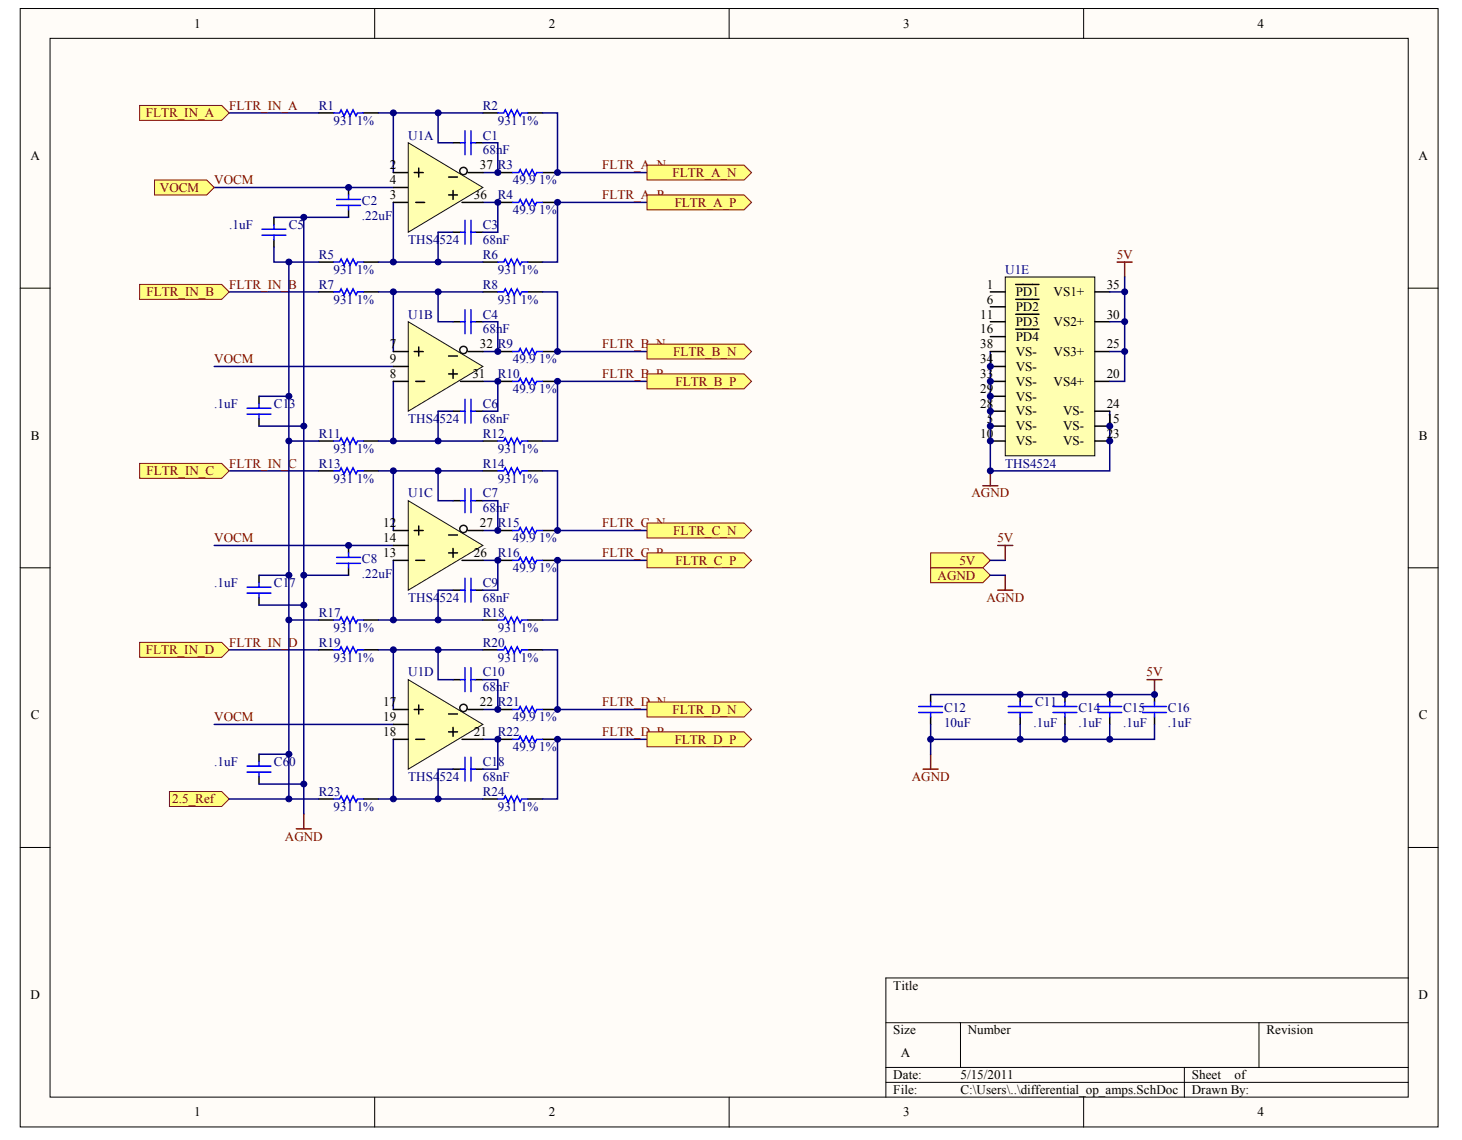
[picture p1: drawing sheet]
<svg xmlns="http://www.w3.org/2000/svg" width="258mm" height="201mm" viewBox="0 0 258 201" stroke-linecap="round" stroke-linejoin="round" font-family="sans-serif">
<g fill="#fffcf8" stroke="#000" stroke-width=".18">
<path d="M3.6 1.5h250.1v197.3h-250.1z"/>
<path d="M8.8 6.8h239.6v186.7h-239.6z"/>
</g>
<g fill="none" stroke="#000" stroke-width=".18">
<path d="M66.1 1.5v5.3M128.6 1.5v5.3M191.1 1.5v5.3M3.6 50.8h5.2M248.4 50.8h5.3M3.6 100.2h5.2M248.4 100.2h5.3M3.6 149.5h5.2M248.4 149.5h5.3M248.4 172.5h-92.1v21M66.1 193.5v5.3M128.6 193.5v5.3"/>
<path d="M156.3 180.4h92.1M156.3 188.3h92.1M156.3 190.9h92.1M169.4 180.4v7.9M191.1 193.5v5.3M208.9 188.3v5.2M222.1 180.4v7.9"/>
</g>
<g fill="none" stroke="#000" stroke-width=".26">
<path d="M56.2 19.9h2.6M64.1 19.9h2.6M85.2 19.9h2.6M93.1 19.9h2.6M61.5 33.1v1.3M61.5 37v1.3M79.9 25.2h1.3M83.9 25.2h1.3M87.8 30.4h2.6M87.8 35.7h2.6M95.7 30.4h2.6M95.7 35.7h2.6"/>
<path d="M56.2 46.2h2.6M56.2 51.5h2.6M64.1 46.2h2.6M64.1 51.5h2.6M79.9 41h1.3M79.9 56.7h1.3M83.9 41h1.3M83.9 56.7h1.3M85.2 46.2h2.6M85.2 51.5h2.6M93.1 46.2h2.6M93.1 51.5h2.6"/>
<path d="M56.2 77.8h2.6M64.1 77.8h2.6M79.9 72.5h1.3M83.9 72.5h1.3M85.2 77.8h2.6M87.8 62h2.6M87.8 67.3h2.6M93.1 77.8h2.6M95.7 62h2.6M95.7 67.3h2.6M56.2 83.1h2.6M61.5 96.2v1.3"/>
<path d="M64.1 83.1h2.6M79.9 88.3h1.3M83.9 88.3h1.3M85.2 83.1h2.6M87.8 93.6h2.6M87.8 98.8h2.6M93.1 83.1h2.6M95.7 93.6h2.6M95.7 98.8h2.6M56.2 109.4h2.6M56.2 114.6h2.6M61.5 100.2v1.3"/>
<path d="M64.1 109.4h2.6M64.1 114.6h2.6M79.9 104.1h1.3M79.9 119.9h1.3M83.9 104.1h1.3M83.9 119.9h1.3M85.2 109.4h2.6M85.2 114.6h2.6M93.1 109.4h2.6M93.1 114.6h2.6M79.9 135.7h1.3M83.9 135.7h1.3"/>
<path d="M87.8 125.1h2.6M87.8 130.4h2.6M95.7 125.1h2.6M95.7 130.4h2.6M164.2 122.5v1.3M164.2 126.5v1.3M179.9 122.5v1.3M179.9 126.5v1.3M187.8 122.5v1.3M187.8 126.5v1.3M195.7 122.5v1.3M195.7 126.5v1.3"/>
<path d="M203.6 122.5v1.3M203.6 126.5v1.3M56.2 140.9h2.6M64.1 140.9h2.6M85.2 140.9h2.6M93.1 140.9h2.6"/>
</g>
<g fill="none" stroke="#00f" stroke-width=".26">
<path d="M58.8 19.9h1.1l.3-.5 .5 1 .5-1 .5 1 .6-1 .5 1 .3-.5h1M87.8 19.9h1.1l.2-.5 .6 1 .5-1 .5 1 .5-1 .6 1 .2-.5h1.1M59.4 36.2h4.2M59.4 35.2h4.2M61.5 34.4v.8M61.5 36.2v.8M81.2 25.2h.8M82 23.1v4.2M82 38.9v4.2M83.1 23.1v4.2M83.1 38.9v4.2M83.1 25.2h.8"/>
<path d="M90.4 30.4h1.1l.3-.5 .5 1.1 .5-1.1 .5 1.1 .6-1.1 .5 1.1 .3-.6h1M90.4 35.7h1.1l.3-.5 .5 1 .5-1 .5 1 .6-1 .5 1 .3-.5h1M58.8 46.2h1.1l.3-.5 .5 1.1 .5-1.1 .5 1.1 .6-1.1 .5 1.1 .3-.6h1M58.8 51.5h1.1l.3-.5 .5 1 .5-1 .5 1 .6-1 .5 1 .3-.5h1M81.2 41h.8M81.2 56.7h.8M82 54.6v4.3M83.1 54.6v4.3M83.1 41h.8M83.1 56.7h.8M87.8 46.2h1.1l.2-.5 .6 1.1 .5-1.1 .5 1.1 .5-1.1 .6 1.1 .2-.6h1.1M87.8 51.5h1.1l.2-.5 .6 1 .5-1 .5 1 .5-1 .6 1 .2-.5h1.1"/>
<path d="M58.8 77.8h1.1l.3-.5 .5 1 .5-1 .5 1 .6-1 .5 1 .3-.5h1M81.2 72.5h.8M82 70.4v4.2M83.1 70.4v4.2M83.1 72.5h.8M87.8 77.8h1.1l.2-.5 .6 1 .5-1 .5 1 .5-1 .6 1 .2-.5h1.1M90.4 62h1.1l.3-.5 .5 1 .5-1 .5 1 .6-1 .5 1 .3-.5h1M90.4 67.3h1.1l.3-.6 .5 1.1 .5-1.1 .5 1.1 .6-1.1 .5 1.1 .3-.5h1M58.8 83.1h1.1l.3-.6 .5 1.1 .5-1.1 .5 1.1 .6-1.1 .5 1.1 .3-.5h1M59.4 99.4h4.2M59.4 98.3h4.2M61.5 97.5v.8"/>
<path d="M61.5 99.4v.8M81.2 88.3h.8M82 86.2v4.2M83.1 86.2v4.2M83.1 88.3h.8M87.8 83.1h1.1l.2-.6 .6 1.1 .5-1.1 .5 1.1 .5-1.1 .6 1.1 .2-.5h1.1M90.4 93.6h1.1l.3-.5 .5 1 .5-1 .5 1 .6-1 .5 1 .3-.5h1M90.4 98.8h1.1l.3-.5 .5 1.1 .5-1.1 .5 1.1 .6-1.1 .5 1.1 .3-.6h1M58.8 109.4h1.1l.3-.6 .5 1.1 .5-1.1 .5 1.1 .6-1.1 .5 1.1 .3-.5h1M58.8 114.6h1.1l.3-.5 .5 1.1 .5-1.1 .5 1.1 .6-1.1 .5 1.1 .3-.6h1M81.2 104.1h.8M81.2 119.9h.8"/>
<path d="M82 102v4.2M82 117.8v4.2M83.1 102v4.2M83.1 117.8v4.2M83.1 104.1h.8M83.1 119.9h.8M87.8 109.4h1.1l.2-.6 .6 1.1 .5-1.1 .5 1.1 .5-1.1 .6 1.1 .2-.5h1.1M87.8 114.6h1.1l.2-.5 .6 1.1 .5-1.1 .5 1.1 .5-1.1 .6 1.1 .2-.6h1.1M81.2 135.7h.8M82 133.6v4.2M83.1 133.6v4.2M83.1 135.7h.8"/>
<path d="M90.4 125.1h1.1l.3-.5 .5 1.1 .5-1.1 .5 1.1 .6-1.1 .5 1.1 .3-.6h1M90.4 130.4h1.1l.3-.5 .5 1 .5-1 .5 1 .6-1 .5 1 .3-.5h1M162 124.6h4.3M162 125.7h4.3M164.2 123.8v.8M164.2 125.7v.8M177.8 124.6h4.3M177.8 125.7h4.3M179.9 123.8v.8M179.9 125.7v.8M185.7 124.6h4.3M185.7 125.7h4.3"/>
<path d="M187.8 123.8v.8M187.8 125.7v.8M193.6 124.6h4.3M193.6 125.7h4.3M195.7 123.8v.8M195.7 125.7v.8M201.5 124.6h4.2M201.5 125.7h4.2M203.6 123.8v.8M203.6 125.7v.8M58.8 140.9h1.1l.3-.5 .5 1.1 .5-1.1 .5 1.1 .6-1.1 .5 1.1 .3-.6h1M87.8 140.9h1.1l.2-.5 .6 1.1 .5-1.1 .5 1.1 .5-1.1 .6 1.1 .2-.6h1.1"/>
</g>
<path d="M173.4 85.7h2.6M174.7 83.1v2.6M202.3 119.9h2.7M203.6 119.9v2.6M162.8 135.7h2.7M164.2 133v2.7M52.3 146.2h2.6M53.6 143.6v2.6" fill="none" stroke="#800000" stroke-width=".26"/>
<g fill="none" stroke="#000080" stroke-width=".26">
<path d="M40.4 19.9h15.8M66.7 19.9h18.5M69.4 19.9v10.5M77.3 19.9v5.3h2.6M95.7 19.9h2.6v10.5h15.8M61.5 38.3h-7.9v105.3M69.4 35.7v10.5M85.2 25.2h2.6v5.2h-2.6M85.2 35.7h2.6v5.3h-2.6M114.1 35.7h-15.8v10.5h-2.6M40.4 51.5h15.8M66.7 51.5h18.5"/>
<path d="M69.4 51.5v10.5M77.3 51.5v5.2h2.6M77.3 46.2h7.9M79.9 41h-2.6v5.2h-10.6M85.2 56.7h2.6v5.3h-2.6M95.7 51.5h2.6v10.5h15.8M66.7 77.8h18.5M69.4 67.3v10.5M79.9 72.5h-2.6v5.3M85.2 67.3h2.6v5.2h-2.6M114.1 67.3h-15.8v10.5h-2.6M174.7 62v21.1h21v-10.6"/>
<path d="M40.4 83.1h15.8M66.7 83.1h18.5M69.4 83.1v10.5M69.4 98.8v10.6M77.3 83.1v5.2h2.6M85.2 88.3h2.6v5.3h-2.6M85.2 98.8h2.6v5.3h-2.6M95.7 83.1h2.6v10.5h15.8M114.1 98.8h-15.8v10.6h-2.6M40.4 114.6h15.8M53.6 101.5h7.9M66.7 109.4h10.6"/>
<path d="M66.7 114.6h18.5M69.4 114.6v10.5M77.3 114.6v5.3h2.6M79.9 104.1h-2.6v5.3h7.9M85.2 119.9h2.6v5.2h-2.6M95.7 114.6h2.6v10.5h15.8M69.4 130.4v10.5M79.9 135.7h-2.6v5.2M85.2 130.4h2.6v5.3h-2.6M114.1 130.4h-15.8v10.5h-2.6M164.2 127.8v5.2M164.2 122.5h39.4"/>
<path d="M179.9 127.8v2.6M187.8 127.8v2.6M195.7 127.8v2.6M203.6 127.8v2.6h-39.4M66.7 140.9h18.5"/>
</g>
<g fill="#ffff80" stroke="#800000" stroke-width=".18">
<path d="M114.1 29.1h17.1l1.4 1.3-1.4 1.4h-17.1z" fill-rule="evenodd"/>
<path d="M114.1 60.7h17.1l1.4 1.3-1.4 1.3h-17.1z" fill-rule="evenodd"/>
<path d="M114.1 92.3h17.1l1.4 1.3-1.4 1.3h-17.1z" fill-rule="evenodd"/>
<path d="M114.1 123.8h17.1l1.4 1.3-1.4 1.4h-17.1z" fill-rule="evenodd"/>
<path d="M114.1 34.4h17.1l1.4 1.3-1.4 1.3h-17.1z" fill-rule="evenodd"/>
<path d="M114.1 66h17.1l1.4 1.3-1.4 1.3h-17.1z" fill-rule="evenodd"/>
<path d="M114.1 97.5h17.1l1.4 1.3-1.4 1.4h-17.1z" fill-rule="evenodd"/>
<path d="M114.1 129.1h17.1l1.4 1.3-1.4 1.3h-17.1z" fill-rule="evenodd"/>
<path d="M24.6 18.6h14.5l1.3 1.3-1.3 1.3h-14.5z" fill-rule="evenodd"/>
<path d="M24.6 50.2h14.5l1.3 1.3-1.3 1.3h-14.5z" fill-rule="evenodd"/>
<path d="M24.6 81.7h14.5l1.3 1.4-1.3 1.3h-14.5z" fill-rule="evenodd"/>
<path d="M24.6 113.3h14.5l1.3 1.3-1.3 1.3h-14.5z" fill-rule="evenodd"/>
<path d="M164.2 97.5h9.2l1.3 1.3-1.3 1.4h-9.2z" fill-rule="evenodd"/>
<path d="M164.2 100.2h9.2l1.3 1.3-1.3 1.3h-9.2z" fill-rule="evenodd"/>
</g>
<path d="M176 96.2h2.6M177.3 96.2v2.6M176 104.1h2.6M177.3 101.5v2.6" fill="none" stroke="#800000" stroke-width=".26"/>
<path d="M37.8 33.1h31.6M37.8 64.6h31.6M37.8 96.2h31.6M174.7 98.8h2.6M174.7 101.5h2.6M37.8 127.8h31.6" fill="none" stroke="#000080" stroke-width=".26"/>
<path d="M27.3 31.8h9.2l1.3 1.3-1.3 1.3h-9.2z" fill-rule="evenodd" fill="#ffff80" stroke="#800000" stroke-width=".18"/>
<path d="M69.4 30.4h2.6M69.4 35.7h2.6M69.4 33.1h2.6M81.5 35.7h3.7M82.5 30.4h2.7" fill="none" stroke="#000" stroke-width=".26"/>
<path d="M72 25.2l13.2 7.9-13.2 7.9z" fill="#ffffb0" stroke="#110f0a" stroke-width=".18"/>
<path d="M82.4 30.3a.66 .66 0 0 0-.8-.8 .66 .66 0 0 0-.3 1.1 .66 .66 0 0 0 1.1-.2" fill="none" stroke="#110f0a" stroke-width=".26"/>
<path d="M73.1 30.4h1.5M73.3 35.7h1.6M73.9 29.7v1.5M79.1 31.2h1.6M79.1 34.4h1.6M79.9 33.6v1.6" fill="none" stroke="#000" stroke-width=".26"/>
<path d="M72 56.7l13.2 7.9-13.2 7.9z" fill="#ffffb0" stroke="#110f0a" stroke-width=".18"/>
<path d="M69.4 62h2.6M69.4 67.3h2.6M69.4 64.6h2.6M73.1 62h1.5M73.3 67.3h1.6M73.9 61.2v1.6M79.1 62.8h1.6M79.1 66h1.6M79.9 65.2v1.5M81.2 67.3h4M82.5 62h2.7" fill="none" stroke="#000" stroke-width=".26"/>
<path d="M82.4 61.8a.66 .66 0 0 0-.8-.7 .66 .66 0 0 0-.3 1.1 .66 .66 0 0 0 1.1-.2" fill="none" stroke="#110f0a" stroke-width=".26"/>
<path d="M72 88.3l13.2 7.9-13.2 7.9z" fill="#ffffb0" stroke="#110f0a" stroke-width=".18"/>
<path d="M82.4 93.4a.66 .66 0 0 0-.8-.7 .66 .66 0 0 0-.3 1 .66 .66 0 0 0 1.1-.2" fill="none" stroke="#110f0a" stroke-width=".26"/>
<path d="M69.4 93.6h2.6M69.4 98.8h2.6M69.4 96.2h2.6M73.1 93.6h1.5M73.3 98.8h1.6M73.9 92.8v1.6M79.1 94.4h1.6M79.1 97.5h1.6M79.9 96.7v1.6M81.5 98.8h3.7M82.5 93.6h2.7" fill="none" stroke="#000" stroke-width=".26"/>
<path d="M72 119.9l13.2 7.9-13.2 7.9z" fill="#ffffb0" stroke="#110f0a" stroke-width=".18"/>
<path d="M82.4 125a.66 .66 0 0 0-.8-.8 .66 .66 0 0 0-.3 1.1 .66 .66 0 0 0 1.1-.2" fill="none" stroke="#110f0a" stroke-width=".26"/>
<path d="M69.4 125.1h2.6M69.4 130.4h2.6M69.4 127.8h2.6M73.1 125.1h1.5M73.3 130.4h1.6M73.9 124.4v1.5M79.1 125.9h1.6M79.1 129.1h1.6M79.9 128.3v1.6M81.5 130.4h3.7M82.5 125.1h2.7" fill="none" stroke="#000" stroke-width=".26"/>
<path d="M177.3 48.9h15.8v31.5h-15.8z" fill="#ffffb0" stroke="#000" stroke-width=".18"/>
<g fill="none" stroke="#000" stroke-width=".26">
<path d="M174.7 51.5h2.6M174.7 54.1h2.6M174.7 56.7h2.6M174.7 59.4h2.6M179.2 50.2h4.1M179.2 52.8h4.1M179.2 55.4h4.1M179.2 58.1h4.1M193.1 51.5h2.6M193.1 56.7h2.6M174.7 72.5h2.6M174.7 69.9h2.6"/>
<path d="M174.7 67.3h2.6M174.7 64.6h2.6M174.7 62h2.6M174.7 75.2h2.6M174.7 77.8h2.6M193.1 72.5h2.6M193.1 67.3h2.6M193.1 62h2.6M193.1 75.2h2.6M193.1 77.8h2.6"/>
</g>
<path d="M197.1 46.2h2.6M198.4 46.2v2.7" fill="none" stroke="#800000" stroke-width=".26"/>
<path d="M195.7 56.7h2.7M198.4 48.9v2.6h-2.7M198.4 51.5v15.8h-2.7M195.7 62h2.7" fill="none" stroke="#000080" stroke-width=".26"/>
<path d="M29.9 139.6h9.2l1.3 1.3-1.3 1.3h-9.2z" fill-rule="evenodd" fill="#ffff80" stroke="#800000" stroke-width=".18"/>
<path d="M48.3 38.3h5.3M48.3 43.6v2.6h2.7M56.2 46.2h-5.2v31.6M45.7 75.2h7.9M45.7 69.9h5.3M56.2 77.8h-5.2v31.6M45.7 101.5h5.3M45.7 106.7h7.9M56.2 109.4h-5.2v31.5M45.7 138.3h7.9M45.7 133h5.3M40.4 140.9h15.8" fill="none" stroke="#000080" stroke-width=".26"/>
<path d="M48.3 38.3v1.3M48.3 42.3v1.3M45.7 69.9v1.3M45.7 73.8v1.4M45.7 101.5v1.3M45.7 105.4v1.3M45.7 133v1.4M45.7 137v1.3" fill="none" stroke="#000" stroke-width=".26"/>
<g fill="none" stroke="#00f" stroke-width=".26">
<path d="M48.3 39.6v.8M46.2 40.4h4.2M46.2 41.5h4.2M48.3 41.5v.8M43.6 72h4.2M43.6 73.1h4.2M45.7 71.2v.8M45.7 73.1v.7M43.6 103.6h4.2M43.6 104.6h4.2M45.7 102.8v.8M45.7 104.6v.8"/>
<path d="M43.6 135.1h4.2M43.6 136.2h4.2M45.7 134.4v.7M45.7 136.2v.8"/>
</g>
<g fill="#000080" stroke="#000080" stroke-width=".18">
<circle cx="51" cy="140.9" r=".52"/>
<circle cx="51" cy="133" r=".52"/>
<circle cx="51" cy="109.4" r=".52"/>
<circle cx="51" cy="101.5" r=".52"/>
<circle cx="51" cy="77.8" r=".52"/>
<circle cx="51" cy="69.9" r=".52"/>
<circle cx="51" cy="46.2" r=".52"/>
<circle cx="53.6" cy="138.3" r=".52"/>
<circle cx="53.6" cy="106.7" r=".52"/>
<circle cx="53.6" cy="101.5" r=".52"/>
<circle cx="53.6" cy="75.2" r=".52"/>
<circle cx="53.6" cy="38.3" r=".52"/>
<circle cx="61.5" cy="96.2" r=".52"/>
<circle cx="61.5" cy="33.1" r=".52"/>
<circle cx="69.4" cy="140.9" r=".52"/>
<circle cx="69.4" cy="114.6" r=".52"/>
<circle cx="69.4" cy="109.4" r=".52"/>
<circle cx="69.4" cy="83" r=".52"/>
<circle cx="69.4" cy="77.8" r=".52"/>
<circle cx="69.4" cy="51.5" r=".52"/>
<circle cx="69.4" cy="46.2" r=".52"/>
<circle cx="69.4" cy="19.9" r=".52"/>
<circle cx="77.3" cy="140.9" r=".52"/>
<circle cx="77.3" cy="114.6" r=".52"/>
<circle cx="77.3" cy="109.4" r=".52"/>
<circle cx="77.3" cy="83" r=".52"/>
<circle cx="77.3" cy="77.8" r=".52"/>
<circle cx="77.3" cy="51.5" r=".52"/>
<circle cx="77.3" cy="46.2" r=".52"/>
<circle cx="77.3" cy="19.9" r=".52"/>
<circle cx="87.8" cy="130.4" r=".52"/>
<circle cx="87.8" cy="125.1" r=".52"/>
<circle cx="87.8" cy="98.8" r=".52"/>
<circle cx="87.8" cy="93.6" r=".52"/>
<circle cx="87.8" cy="67.3" r=".52"/>
<circle cx="87.8" cy="62" r=".52"/>
<circle cx="87.8" cy="35.7" r=".52"/>
<circle cx="87.8" cy="30.4" r=".52"/>
<circle cx="98.3" cy="130.4" r=".52"/>
<circle cx="98.3" cy="125.1" r=".52"/>
<circle cx="98.3" cy="98.8" r=".52"/>
<circle cx="98.3" cy="93.6" r=".52"/>
<circle cx="98.3" cy="67.3" r=".52"/>
<circle cx="98.3" cy="62" r=".52"/>
<circle cx="98.3" cy="35.7" r=".52"/>
<circle cx="98.3" cy="30.4" r=".52"/>
<circle cx="164.2" cy="130.4" r=".52"/>
<circle cx="174.7" cy="83" r=".52"/>
<circle cx="174.7" cy="77.8" r=".52"/>
<circle cx="174.7" cy="75.2" r=".52"/>
<circle cx="174.7" cy="72.5" r=".52"/>
<circle cx="174.7" cy="69.9" r=".52"/>
<circle cx="174.7" cy="67.3" r=".52"/>
<circle cx="174.7" cy="64.6" r=".52"/>
<circle cx="180" cy="130.4" r=".52"/>
<circle cx="180" cy="122.5" r=".52"/>
<circle cx="187.9" cy="130.4" r=".52"/>
<circle cx="187.9" cy="122.5" r=".52"/>
<circle cx="195.8" cy="130.4" r=".52"/>
<circle cx="195.8" cy="122.5" r=".52"/>
<circle cx="195.8" cy="77.8" r=".52"/>
<circle cx="195.8" cy="75.2" r=".52"/>
<circle cx="198.4" cy="62" r=".52"/>
<circle cx="198.4" cy="56.7" r=".52"/>
<circle cx="198.4" cy="51.5" r=".52"/>
<circle cx="203.6" cy="122.5" r=".52"/>
</g>
<g font-size="2.3">
<text x="34.3" y="4.9">1</text>
<text x="96.8" y="4.9">2</text>
<text x="159.3" y="4.9">3</text>
<text x="221.8" y="4.9">4</text>
<text x="5.4" y="28.2">A</text>
<text x="68.7" y="29.9">2</text>
<text x="84.6" y="29.9">37</text>
<text x="250.2" y="28.2">A</text>
<text x="68.7" y="35.1">3</text>
<text x="68.7" y="32.5">4</text>
<text x="83.6" y="35.1">36</text>
<text x="174.1" y="50.9">1</text>
<text x="174.1" y="53.5">6</text>
<text x="179.2" y="52.2">PD1</text>
<text x="185.8" y="52.2">VS1+</text>
<text x="195.2" y="50.9">35</text>
<text x="172.9" y="56.2">11</text>
<text x="172.9" y="58.8">16</text>
<text x="179.2" y="54.9">PD2</text>
<text x="179.2" y="57.5">PD3</text>
<text x="185.8" y="57.5">VS2+</text>
<text x="195.2" y="56.2">30</text>
<text x="68.7" y="61.4">7</text>
<text x="68.7" y="64.1">9</text>
<text x="84.6" y="61.4">32</text>
<text x="172.9" y="64.1">34</text>
<text x="172.9" y="61.4">38</text>
<text x="179.2" y="60.1">PD4</text>
<text x="179.2" y="65.4">VS-</text>
<text x="179.2" y="62.8">VS-</text>
<text x="185.8" y="62.8">VS3+</text>
<text x="195.2" y="61.4">25</text>
<text x="68.7" y="66.7">8</text>
<text x="83.3" y="66.7">31</text>
<text x="172.9" y="72">28</text>
<text x="172.9" y="69.3">29</text>
<text x="172.9" y="66.7">33</text>
<text x="179.2" y="70.6">VS-</text>
<text x="179.2" y="68">VS-</text>
<text x="185.8" y="68">VS4+</text>
<text x="195.2" y="72">24</text>
<text x="195.2" y="66.7">20</text>
<text x="5.4" y="77.5">B</text>
<text x="172.9" y="77.2">10</text>
<text x="174.1" y="74.6">5</text>
<text x="179.2" y="73.3">VS-</text>
<text x="179.2" y="75.9">VS-</text>
<text x="187.5" y="73.3">VS-</text>
<text x="187.5" y="75.9">VS-</text>
<text x="195.2" y="74.6">15</text>
<text x="195.2" y="77.2">23</text>
<text x="250.3" y="77.5">B</text>
<text x="179.2" y="78.5">VS-</text>
<text x="187.5" y="78.5">VS-</text>
<text x="67.6" y="93">12</text>
<text x="67.6" y="95.6">14</text>
<text x="84.6" y="93">27</text>
<text x="67.6" y="98.3">13</text>
<text x="83.6" y="98.3">26</text>
<text x="67.6" y="124.6">17</text>
<text x="84.6" y="124.6">22</text>
<text x="5.4" y="126.9">C</text>
<text x="67.6" y="129.8">18</text>
<text x="67.6" y="127.2">19</text>
<text x="83.6" y="129.8">21</text>
<text x="250.3" y="126.9">C</text>
<text x="5.4" y="176.2">D</text>
<text x="157.6" y="174.6">Title</text>
<text x="250.2" y="176.2">D</text>
<text x="157.6" y="182.5">Size</text>
<text x="170.7" y="182.5">Number</text>
<text x="223.4" y="182.5">Revision</text>
<text x="157.6" y="190.3">Date:</text>
<text x="158.9" y="186.4">A</text>
<text x="169.4" y="190.3">5/15/2011</text>
<text x="210.2" y="190.3">Sheet</text>
<text x="217.8" y="190.3">of</text>
<text x="34.3" y="196.9">1</text>
<text x="96.8" y="196.9">2</text>
<text x="157.6" y="193">File:</text>
<text x="159.3" y="196.9">3</text>
<text x="169.4" y="193">C:\Users\..\differential_op_amps.SchDoc</text>
<text x="210.2" y="193">Drawn By:</text>
<text x="221.8" y="196.9">4</text>
</g>
<g font-size="2.3" fill="#800000">
<text x="25.7" y="20.7">FLTR_IN_A</text>
<text x="40.4" y="19.3">FLTR_IN_A</text>
<text x="106.2" y="29.9">FLTR_A_N</text>
<text x="28.2" y="33.8">VOCM</text>
<text x="37.8" y="32.5">VOCM</text>
<text x="106.2" y="35.1">FLTR_A_P</text>
<text x="118.6" y="31.2">FLTR_A_N</text>
<text x="119" y="36.4">FLTR_A_P</text>
<text x="197" y="45.7">5V</text>
<text x="25.8" y="52.2">FLTR_IN_B</text>
<text x="40.4" y="50.9">FLTR_IN_B</text>
<text x="37.8" y="64.1">VOCM</text>
<text x="106.2" y="61.4">FLTR_B_N</text>
<text x="118.7" y="62.8">FLTR_B_N</text>
<text x="106.2" y="66.7">FLTR_B_P</text>
<text x="119.1" y="68">FLTR_B_P</text>
<text x="25.8" y="83.8">FLTR_IN_C</text>
<text x="40.4" y="82.5">FLTR_IN_C</text>
<text x="171.4" y="87.7">AGND</text>
<text x="37.8" y="95.6">VOCM</text>
<text x="106.2" y="93">FLTR_C_N</text>
<text x="118.7" y="94.3">FLTR_C_N</text>
<text x="175.9" y="95.6">5V</text>
<text x="106.2" y="98.3">FLTR_C_P</text>
<text x="119.1" y="99.6">FLTR_C_P</text>
<text x="169.2" y="99.6">5V</text>
<text x="165.4" y="102.2">AGND</text>
<text x="174" y="106.2">AGND</text>
<text x="25.7" y="115.4">FLTR_IN_D</text>
<text x="40.4" y="114.1">FLTR_IN_D</text>
<text x="202.2" y="119.3">5V</text>
<text x="106.2" y="124.6">FLTR_D_N</text>
<text x="118.6" y="125.9">FLTR_D_N</text>
<text x="37.8" y="127.2">VOCM</text>
<text x="106.2" y="129.8">FLTR_D_P</text>
<text x="119" y="131.2">FLTR_D_P</text>
<text x="160.8" y="137.7">AGND</text>
<text x="30.4" y="141.7">2.5_Ref</text>
<text x="50.3" y="148.3">AGND</text>
</g>
<g font-size="2.3" fill="#000080">
<text x="56.2" y="19.3">R1</text>
<text x="58.8" y="22">931 1%</text>
<text x="85.2" y="19.3">R2</text>
<text x="87.8" y="22">931 1%</text>
<text x="72" y="24.6">U1A</text>
<text x="85.2" y="27.2">68nF</text>
<text x="85.2" y="24.6">C1</text>
<text x="87.8" y="29.9">R3</text>
<text x="87.8" y="35.1">R4</text>
<text x="90.4" y="32.5">49.9 1%</text>
<text x="40.4" y="40.4">.1uF</text>
<text x="51" y="40.4">C5</text>
<text x="63.9" y="38.8">.22uF</text>
<text x="63.9" y="36.2">C2</text>
<text x="85.2" y="40.4">C3</text>
<text x="90.4" y="37.8">49.9 1%</text>
<text x="56.2" y="45.7">R5</text>
<text x="72" y="43">THS4524</text>
<text x="85.2" y="45.7">R6</text>
<text x="85.2" y="43">68nF</text>
<text x="56.2" y="50.9">R7</text>
<text x="58.8" y="48.3">931 1%</text>
<text x="58.8" y="53.5">931 1%</text>
<text x="85.2" y="50.9">R8</text>
<text x="87.8" y="48.3">931 1%</text>
<text x="87.8" y="53.5">931 1%</text>
<text x="177.3" y="48.3">U1E</text>
<text x="72" y="56.2">U1B</text>
<text x="85.2" y="58.8">68nF</text>
<text x="85.2" y="56.2">C4</text>
<text x="87.8" y="61.4">R9</text>
<text x="90.4" y="64.1">49.9 1%</text>
<text x="37.8" y="72">.1uF</text>
<text x="48.3" y="72">C1</text>
<text x="51" y="72">3</text>
<text x="85.2" y="72">C6</text>
<text x="87.8" y="66.7">R10</text>
<text x="90.4" y="69.3">49.9 1%</text>
<text x="56.2" y="77.2">R11</text>
<text x="72" y="74.6">THS4524</text>
<text x="85.2" y="77.2">R12</text>
<text x="85.2" y="74.6">68nF</text>
<text x="56.2" y="82.5">R13</text>
<text x="58.8" y="79.9">931 1%</text>
<text x="85.2" y="82.5">R14</text>
<text x="87.8" y="79.9">931 1%</text>
<text x="177.3" y="82.5">THS4524</text>
<text x="58.8" y="85.1">931 1%</text>
<text x="72" y="87.7">U1C</text>
<text x="85.2" y="87.7">C7</text>
<text x="87.8" y="85.1">931 1%</text>
<text x="85.2" y="90.4">68nF</text>
<text x="87.8" y="93">R15</text>
<text x="90.4" y="95.6">49.9 1%</text>
<text x="63.9" y="102">.22uF</text>
<text x="63.9" y="99.3">C8</text>
<text x="87.8" y="98.3">R16</text>
<text x="90.4" y="100.9">49.9 1%</text>
<text x="37.8" y="103.5">.1uF</text>
<text x="48.3" y="103.5">C1</text>
<text x="51" y="103.5">7</text>
<text x="72" y="106.2">THS4524</text>
<text x="85.2" y="106.2">68nF</text>
<text x="85.2" y="103.5">C9</text>
<text x="56.2" y="108.8">R17</text>
<text x="58.8" y="111.4">931 1%</text>
<text x="85.2" y="108.8">R18</text>
<text x="87.8" y="111.4">931 1%</text>
<text x="56.2" y="114.1">R19</text>
<text x="58.8" y="116.7">931 1%</text>
<text x="72" y="119.3">U1D</text>
<text x="85.2" y="114.1">R20</text>
<text x="85.2" y="119.3">C10</text>
<text x="87.8" y="116.7">931 1%</text>
<text x="85.2" y="121.9">68nF</text>
<text x="87.8" y="124.6">R21</text>
<text x="166.5" y="125.6">C12</text>
<text x="182.6" y="124.6">C11</text>
<text x="190.2" y="125.6">C14</text>
<text x="198.1" y="125.6">C15</text>
<text x="206" y="125.6">C16</text>
<text x="87.8" y="129.8">R22</text>
<text x="90.4" y="127.2">49.9 1%</text>
<text x="166.5" y="128.3">10uF</text>
<text x="182.3" y="128.3">.1uF</text>
<text x="190.2" y="128.3">.1uF</text>
<text x="198.1" y="128.3">.1uF</text>
<text x="206" y="128.3">.1uF</text>
<text x="37.8" y="135.1">.1uF</text>
<text x="48.3" y="135.1">C6</text>
<text x="51" y="135.1">0</text>
<text x="72" y="137.7">THS4524</text>
<text x="85.2" y="137.7">68nF</text>
<text x="85.2" y="135.1">C1</text>
<text x="87.9" y="135.1">8</text>
<text x="90.4" y="132.5">49.9 1%</text>
<text x="56.2" y="140.4">R23</text>
<text x="58.8" y="143">931 1%</text>
<text x="85.2" y="140.4">R24</text>
<text x="87.8" y="143">931 1%</text>
</g>
</svg>
